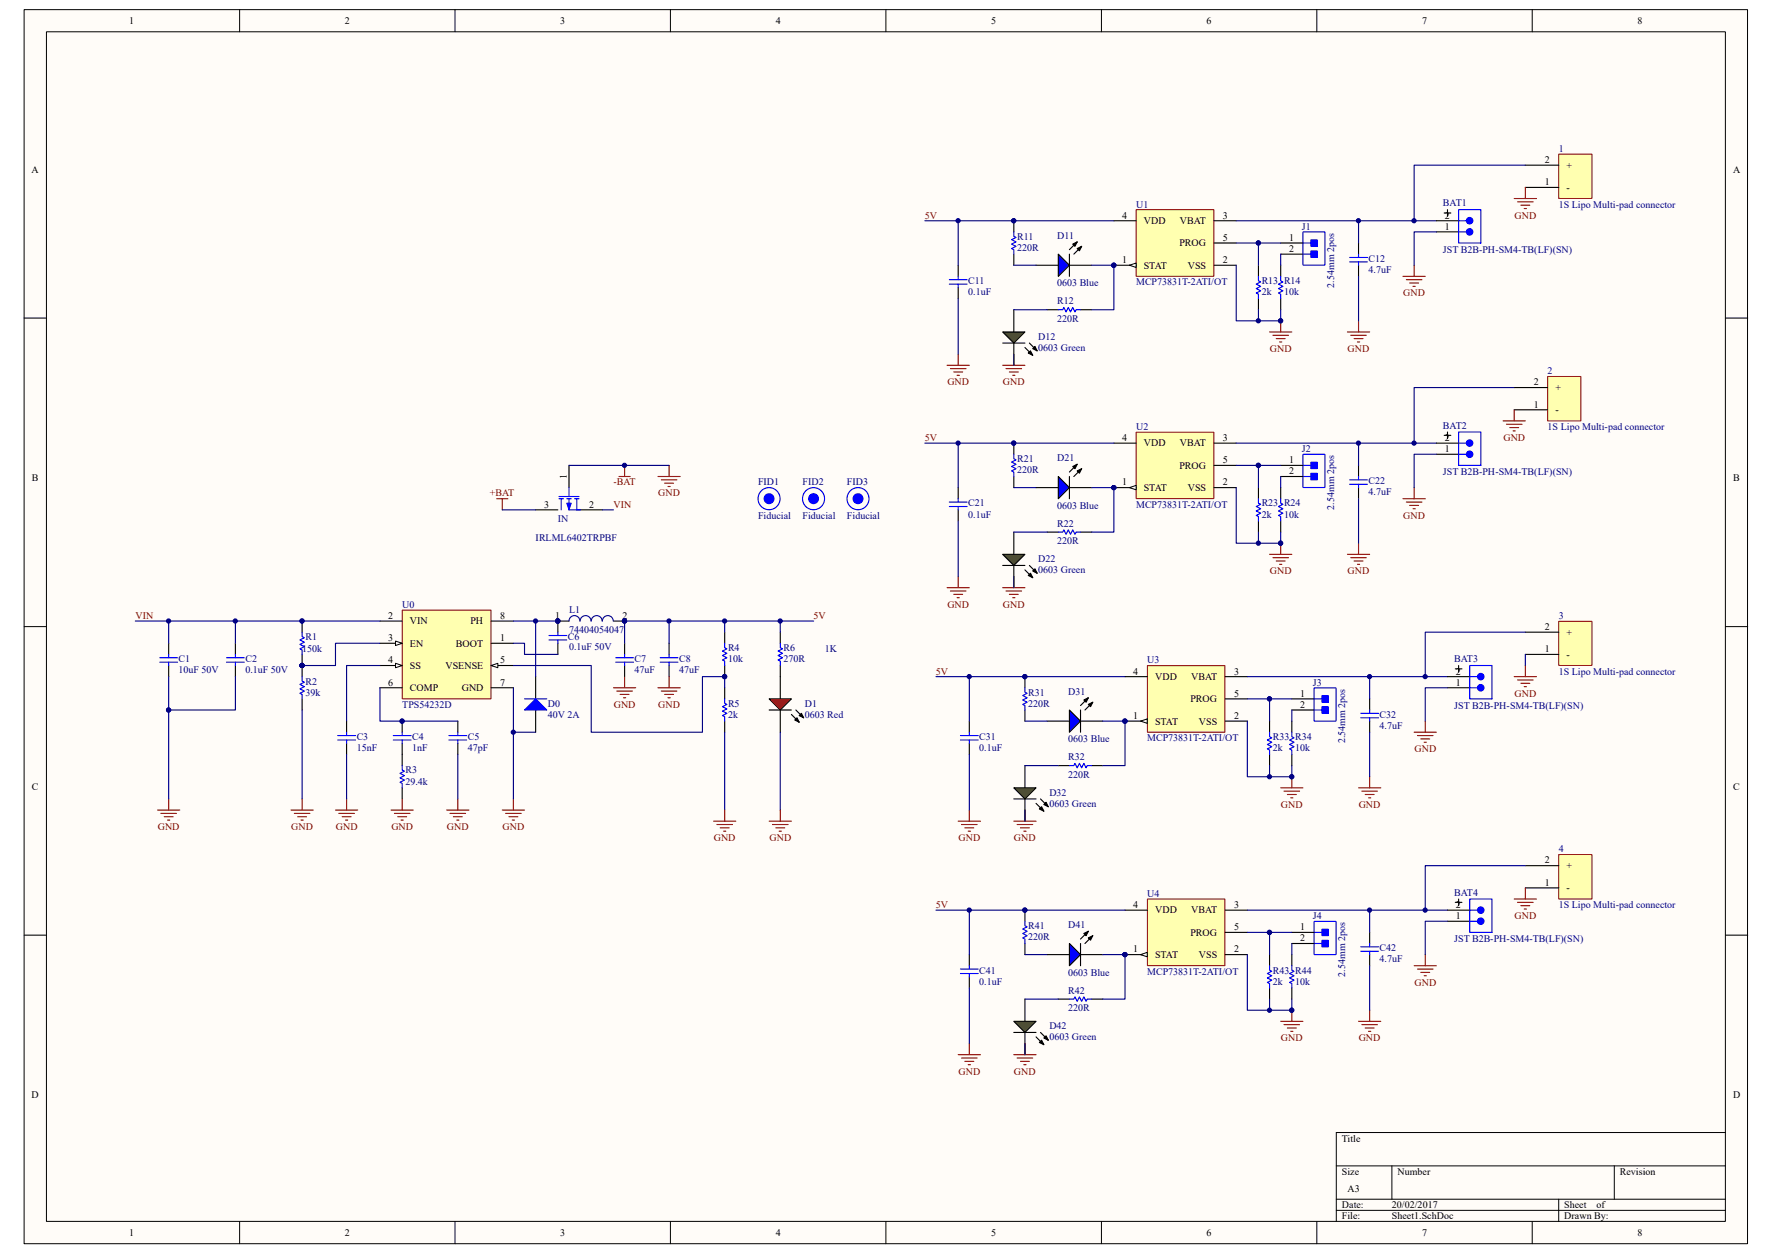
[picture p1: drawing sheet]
<svg xmlns="http://www.w3.org/2000/svg" width="420mm" height="297mm" viewBox="0 0 420 297" stroke-linecap="round" stroke-linejoin="round" font-family="sans-serif">
<path d="M5.8 2.3h408.4v292.5h-408.4z" fill="#fffcf8"/>
<path d="M5.7 2.3h408.5v292.5h-408.5z" fill="none" stroke="#000" stroke-width=".24"/>
<path d="M11 7.6h397.9v281.9h-397.9z" fill="#fffcf8"/>
<g fill="none" stroke="#000" stroke-width=".24">
<path d="M11 7.5h397.9v282h-397.9zM56.8 2.3v5.2M107.8 2.3v5.2M158.9 2.3v5.2M210 2.3v5.2M261.1 2.3v5.2M312.1 2.3v5.2M363.2 2.3v5.2M5.7 75.4h5.3M409 75.4h5.2M5.7 148.5h5.3M409 148.5h5.2"/>
<path d="M5.7 221.7h5.3M409 221.7h5.2M316.7 276.4h92.3M329.9 276.4v7.9M382.6 276.4v7.9M409 268.5h-92.3v21M56.8 289.5v5.3M107.8 289.5v5.3M158.9 289.5v5.3M210 289.5v5.3M261.1 289.5v5.3M312.1 289.5v5.3"/>
<path d="M316.7 284.3h92.3M316.7 286.9h92.3M363.2 289.5v5.3M369.4 284.3v5.2"/>
</g>
<path d="M269.3 49.7h18.4v15.8h-18.4z" fill="#ffffb0"/>
<path d="M269.3 49.7h18.4v15.8h-18.4z" fill="none" stroke="#800000" stroke-width=".24"/>
<path d="M264 52.3h5.3M287.7 52.3h5.3M264 62.9h5.3M287.7 62.9h5.3" fill="none" stroke="#000" stroke-width=".26"/>
<path d="M267.7 62.9l1.6-.6v1.1z" fill="#fffcf8" stroke="#000" stroke-width=".24"/>
<circle cx="264" cy="62.9" r=".5" fill="#000080" stroke="#000080" stroke-width=".24"/>
<path d="M287.7 57.6h5.3M240.3 73.4v5.3M240.3 81.3v5.3" fill="none" stroke="#000" stroke-width=".26"/>
<path d="M237.7 78.7h5.2l-2.6 2.6z" fill="#00bf00" stroke="#000" stroke-width=".26"/>
<path d="M245.6 62.9h5.2M253.5 62.9h5.2M237.7 81.3h5.2M242.9 82.4l1.9 1.8M244 81.3l1.8 1.9" fill="none" stroke="#000" stroke-width=".26"/>
<path d="M244.2 83.2l.6 1-1.1-.5zM244.8 82.6l.5-.5 .5 1.1z" fill="#000" stroke="#000" stroke-width=".26"/>
<path d="M250.8 60.2l2.7 2.7-2.7 2.6z" fill="#0d13f3" stroke="#000" stroke-width=".26"/>
<path d="M255.3 57.3l-1.8 1.9M256.4 58.4l-1.9 1.8M253.5 60.2v5.3M184.9 160.4v5.3M184.9 168.3v5.3" fill="none" stroke="#000" stroke-width=".26"/>
<path d="M254.3 57.9l1-.6-.5 1.1zM255.3 58.9l1.1-.5-.6 1z" fill="#000" stroke="#000" stroke-width=".26"/>
<path d="M182.3 165.7h5.3l-2.7 2.6z" fill="#f00" stroke="#000" stroke-width=".26"/>
<path d="M298.3 62.9v2.6M298.3 70.8v2.6M303.5 62.9v2.6M303.5 70.8v2.6M182.3 168.3h5.3M187.6 169.4l1.8 1.8M188.6 168.3l1.9 1.8" fill="none" stroke="#000" stroke-width=".26"/>
<path d="M188.4 170.7l.5-.6 .5 1.1zM189.4 169.6l.5-.5 .6 1z" fill="#000" stroke="#000" stroke-width=".26"/>
<path d="M332.5 65.5h5.3M333.3 66.3h3.7M334.1 67.1h2.1M334.9 67.9h.5M335.2 62.9v2.6M237.7 86.6h5.2M238.4 87.4h3.7M239.2 88.2h2.1M240 89h.6M240.3 84v2.6" fill="none" stroke="#800000" stroke-width=".26"/>
<path d="M298.3 65.5v1.1l.5 .2-1.1 .6 1.1 .5-1.1 .5 1.1 .5-1.1 .6 .6 .2v1.1M303.5 65.5v1.1l.6 .2-1.1 .6 1.1 .5-1.1 .5 1.1 .5-1.1 .6 .5 .2v1.1" fill="none" stroke="#00f" stroke-width=".26"/>
<path d="M95.4 144.7h21v21h-21z" fill="#ffffb0"/>
<path d="M95.3 144.6h21.1v21.1h-21.1z" fill="none" stroke="#800000" stroke-width=".24"/>
<path d="M90.1 152.5h5.2M90.1 147.2h5.2M116.4 152.5h5.3" fill="none" stroke="#000" stroke-width=".26"/>
<path d="M93.7 152l1.6 .5-1.6 .5z" fill="#fffcf8" stroke="#000" stroke-width=".24"/>
<path d="M90.1 157.8h5.2" fill="none" stroke="#000" stroke-width=".26"/>
<path d="M93.7 157.2l1.6 .6-1.6 .5z" fill="#fffcf8" stroke="#000" stroke-width=".24"/>
<path d="M116.4 157.8h5.3" fill="none" stroke="#000" stroke-width=".26"/>
<path d="M116.4 157.8l1.6-.6v1.1z" fill="#fffcf8" stroke="#000" stroke-width=".24"/>
<g fill="none" stroke="#000" stroke-width=".26">
<path d="M322 57.6v2.6M322 62.9v2.6M40 152.5v2.6M40 157.8v2.6M55.8 152.5v2.6M55.8 157.8v2.6M71.6 147.2v2.6M71.6 155.1v5.3M116.4 147.2h5.3M132.2 147.2v2.6M132.2 152.5v2.6M148 152.5v2.6"/>
<path d="M148 157.8v2.6M158.6 152.5v2.6M158.6 157.8v2.6M171.8 149.8v2.7M171.8 157.8v2.6M184.9 149.8v2.7M184.9 157.8v2.6M71.6 165.7v2.6M82.1 170.9v2.7M82.1 176.2v2.6M90.1 163h5.2M95.3 170.9v2.7"/>
<path d="M95.3 176.2v5.3M108.5 170.9v2.7M108.5 176.2v2.6M116.4 163h5.3M171.8 163v2.7M171.8 170.9v2.7M95.3 186.7v2.7"/>
</g>
<g fill="none" stroke="#00f" stroke-width=".26">
<path d="M308.9 55h5.1v7.8h-5.1zM319.9 61h4.2M319.9 62.1h4.2M322 60.2v.8M322 62.1v.8M37.9 155.9h4.2M37.9 157h4.2M40 155.1v.8M40 157v.8M53.7 155.9h4.2M53.7 157h4.2M55.8 155.1v.8"/>
<path d="M55.8 157v.8M71.6 149.8v1.1l.5 .3-1 .5 1 .5-1 .5 1 .6-1 .5 .5 .3v1M130.1 150.6h4.2M130.1 151.7h4.2M132.2 149.8v.8M132.2 151.7v.8M145.9 155.9h4.2M145.9 157h4.2M148 155.1v.8M148 157v.8M156.5 155.9h4.2M156.5 157h4.2"/>
<path d="M158.6 155.1v.8M158.6 157v.8M171.8 152.5v1l.5 .3-1.1 .5 1.1 .6-1.1 .5 1.1 .5-1.1 .5 .6 .3v1.1M184.9 152.5v1l.6 .3-1.1 .5 1.1 .6-1.1 .5 1.1 .5-1.1 .5 .5 .3v1.1M71.6 160.4v1l.5 .3-1 .5 1 .6-1 .5 1 .5-1 .5 .5 .3v1.1M80 174.4h4.3M80 175.4h4.3M82.1 173.6v.8M82.1 175.4v.8M93.2 174.4h4.2M93.2 175.4h4.2M95.3 173.6v.8"/>
<path d="M95.3 175.4v.8M106.4 174.4h4.2M106.4 175.4h4.2M108.5 173.6v.8M108.5 175.4v.8M171.8 165.7v1l.5 .3-1.1 .5 1.1 .5-1.1 .6 1.1 .5-1.1 .5 .6 .3v1M95.3 181.5v1l.6 .3-1.1 .5 1.1 .6-1.1 .5 1.1 .5-1.1 .5 .5 .3v1"/>
</g>
<g fill="none" stroke="#000080" stroke-width=".26">
<path d="M293 52.3h47.4M322 52.3v5.3M322 65.5v10.6M32.1 147.2h58M40 147.2v5.3M55.8 147.2v5.3M90.1 152.5h-10.6v5.3h-7.9M90.1 157.8h-8v13.1M121.7 152.5h2.6v2.6h7.9M121.7 157.8h18.4v15.8h26.4v-13.2h5.3v2.6M158.6 147.2v5.3M171.8 147.2v2.6"/>
<path d="M184.9 147.2v2.6M40 160.4v7.9h15.8v-7.9M40 168.3v21.1M71.6 168.3v21.1M82.1 178.8v10.6M90.1 163v7.9h18.4M108.5 178.8v10.6M171.8 173.6v18.4M184.9 173.6v18.4"/>
</g>
<g fill="none" stroke="#800000" stroke-width=".26">
<path d="M300.9 78.7h5.3M301.7 79.5h3.7M303.5 76.1v2.6M319.4 78.7h5.2M320.1 79.5h3.7M322 76.1v2.6M302.5 80.3h2.1M303.3 81.1h.5M320.9 80.3h2.1M321.7 81.1h.6M145.4 163h5.3M146.2 163.8h3.7"/>
<path d="M147 164.6h2.1M147.8 165.4h.5M148 160.4v2.6M155.9 163h5.3M156.7 163.8h3.7M157.5 164.6h2.1M158.3 165.4h.5M158.6 160.4v2.6M37.3 192h5.3M38.1 192.8h3.7M38.9 193.6h2.1M39.7 194.4h.5"/>
<path d="M40 189.4v2.6M69 192h5.2M69.8 192.8h3.7M70.6 193.6h2.1M71.3 194.4h.6M71.6 189.4v2.6M79.5 192h5.3M80.3 192.8h3.7M81.1 193.6h2.1M81.9 194.4h.5M82.1 189.4v2.6M92.7 192h5.3"/>
<path d="M93.5 192.8h3.7M94.3 193.6h2.1M95.1 194.4h.5M95.3 189.4v2.6M105.9 192h5.2M106.7 192.8h3.6M107.4 193.6h2.2M108.2 194.4h.6M108.5 189.4v2.6M119 192h5.3M119.8 192.8h3.7M120.6 193.6h2.1"/>
<path d="M121.4 194.4h.5M121.7 189.4v2.6M169.1 194.7h5.3M169.9 195.4h3.7M170.7 196.2h2.1M171.5 197h.5M171.8 192v2.7M182.3 194.7h5.3M183.1 195.4h3.7M183.9 196.2h2.1M184.7 197h.5M184.9 192v2.7"/>
</g>
<g fill="#000080" stroke="#000080" stroke-width=".24">
<circle cx="40" cy="147.2" r=".5"/>
<circle cx="55.8" cy="147.2" r=".5"/>
<circle cx="71.6" cy="147.2" r=".5"/>
<circle cx="71.6" cy="157.7" r=".5"/>
<circle cx="40" cy="168.3" r=".5"/>
<circle cx="95.3" cy="170.9" r=".5"/>
<circle cx="132.2" cy="147.2" r=".5"/>
<circle cx="158.6" cy="147.2" r=".5"/>
<circle cx="171.7" cy="160.4" r=".5"/>
<circle cx="171.7" cy="147.2" r=".5"/>
<circle cx="184.9" cy="147.2" r=".5"/>
<circle cx="303.5" cy="76" r=".5"/>
<circle cx="322" cy="52.3" r=".5"/>
</g>
<path d="M310.7 59.5h1.5v1.5h-1.5z" fill="#00f"/>
<path d="M310.7 59.5h1.5v1.5h-1.5z" fill="none" stroke="#00f" stroke-width=".24"/>
<path d="M310.7 56.9h1.5v1.5h-1.5z" fill="#00f"/>
<path d="M310.7 56.9h1.5v1.5h-1.5z" fill="none" stroke="#00f" stroke-width=".24"/>
<path d="M240.3 55v1l.5 .3-1 .5 1 .5-1 .6 1 .5-1 .5 .5 .3v1M308.8 57.6h2.6M345.7 49.7h5.3v7.9h-5.3zM345.7 55h1.9M345.7 52.3h1.9M225 66.3h4.2M225 67.4h4.2M227.1 65.5v.8M227.1 67.4v.7M250.8 73.4h1.1l.2-.5 .6 1 .5-1 .5 1 .6-1 .5 1 .2-.5h1.1M308.8 60.2h2.6" fill="none" stroke="#00f" stroke-width=".26"/>
<path d="M240.3 52.3v2.7M303.5 57.6h5.3M340.4 55h5.3M340.4 52.3h5.3M342.3 50.5h1.6M343.1 49.7v1.6M227.1 62.9v2.6M227.1 68.1v2.7M240.3 60.2v2.7M248.2 73.4h2.6M256.1 73.4h2.6M303.5 60.2h5.3" fill="none" stroke="#000" stroke-width=".26"/>
<g fill="none" stroke="#000080" stroke-width=".26">
<path d="M219.2 52.3h44.8M227.1 52.3v10.6M293 57.6h5.3v5.3M298.3 57.6h5.2M340.4 55h-5.2v7.9M227.1 70.8v13.2M240.3 73.4h7.9M240.3 62.9h5.3M258.7 62.9h5.3v10.5h-5.3M293 62.9v13.2h10.5v-2.7M298.3 73.4v2.7M303.5 60.2v2.7"/>
<path d="M240.3 84v2.6"/>
</g>
<path d="M224.5 86.6h5.2M225.3 87.4h3.7M226.1 88.2h2.1M226.8 89h.6M227.1 84v2.6" fill="none" stroke="#800000" stroke-width=".26"/>
<g fill="#000080" stroke="#000080" stroke-width=".24">
<circle cx="227.1" cy="52.3" r=".5"/>
<circle cx="240.3" cy="52.3" r=".5"/>
<circle cx="264" cy="62.9" r=".5"/>
<circle cx="298.2" cy="57.6" r=".5"/>
<circle cx="298.2" cy="76" r=".5"/>
<circle cx="303.5" cy="76" r=".5"/>
</g>
<g fill="#00f" stroke="#00f" stroke-width=".26">
<circle cx="348.3" cy="55" r=".76"/>
<circle cx="348.3" cy="52.3" r=".76"/>
</g>
<path d="M269.3 102.5h18.4v15.7h-18.4z" fill="#ffffb0"/>
<path d="M269.3 102.4h18.4v15.8h-18.4z" fill="none" stroke="#800000" stroke-width=".24"/>
<path d="M264 115.6h5.3M264 105h5.3M287.7 115.6h5.3M287.7 105h5.3" fill="none" stroke="#000" stroke-width=".26"/>
<path d="M267.7 115.6l1.6-.5v1z" fill="#fffcf8" stroke="#000" stroke-width=".24"/>
<circle cx="264" cy="115.6" r=".5" fill="#000080" stroke="#000080" stroke-width=".24"/>
<path d="M287.7 110.3h5.3M240.3 126.1v5.3M240.3 134v5.3" fill="none" stroke="#000" stroke-width=".26"/>
<path d="M237.7 131.4h5.2l-2.6 2.6z" fill="#00bf00" stroke="#000" stroke-width=".26"/>
<path d="M245.6 115.6h5.2M253.5 115.6h5.2M237.7 134h5.2M242.9 135.1l1.9 1.8M244 134l1.8 1.9" fill="none" stroke="#000" stroke-width=".26"/>
<path d="M243.7 136.4l.5-.5 .6 1zM245.3 134.8l.5 1.1-1-.5z" fill="#000" stroke="#000" stroke-width=".26"/>
<path d="M250.8 113l2.7 2.6-2.7 2.6z" fill="#0d13f3" stroke="#000" stroke-width=".26"/>
<path d="M253.5 113v5.2M255.3 110.1l-1.8 1.8M256.4 111.1l-1.9 1.9M298.3 115.6v2.6M303.5 115.6v2.6M322 110.3v2.7M322 115.6v2.6M298.3 123.5v2.6M303.5 123.5v2.6" fill="none" stroke="#000" stroke-width=".26"/>
<path d="M254.3 110.6l1-.5-.5 1zM255.3 111.6l1.1-.5-.6 1.1z" fill="#000" stroke="#000" stroke-width=".26"/>
<g fill="none" stroke="#800000" stroke-width=".26">
<path d="M332.5 118.2h5.3M333.3 119h3.7M334.1 119.8h2.1M335.2 115.6v2.6M237.7 139.3h5.2M240.3 136.7v2.6M300.9 131.4h5.3M301.7 132.2h3.7M302.5 133h2.1M303.3 133.8h.5M303.5 128.8v2.6M319.4 131.4h5.2"/>
<path d="M320.1 132.2h3.7M320.9 133h2.1M321.7 133.8h.6M322 128.8v2.6M334.9 120.6h.5M238.4 140.1h3.7M239.2 140.9h2.1M240 141.7h.6"/>
</g>
<path d="M298.3 118.2v1.1l.5 .2-1.1 .6 1.1 .5-1.1 .5 1.1 .5-1.1 .6 .6 .2v1.1M303.5 118.2v1.1l.6 .2-1.1 .6 1.1 .5-1.1 .5 1.1 .5-1.1 .6 .5 .2v1.1M308.9 107.7h5.1v7.8h-5.1zM319.9 113.7h4.2M319.9 114.8h4.2M322 113v.7M322 114.8v.8" fill="none" stroke="#00f" stroke-width=".26"/>
<path d="M293 105h47.4M322 105v5.3M322 118.2v10.6" fill="none" stroke="#000080" stroke-width=".26"/>
<g fill="#000080" stroke="#000080" stroke-width=".24">
<circle cx="303.5" cy="128.8" r=".5"/>
<circle cx="322" cy="105" r=".5"/>
</g>
<path d="M310.7 112.2h1.5v1.5h-1.5z" fill="#00f"/>
<path d="M310.7 112.2h1.5v1.5h-1.5z" fill="none" stroke="#00f" stroke-width=".24"/>
<path d="M310.7 109.6h1.5v1.5h-1.5z" fill="#00f"/>
<path d="M310.7 109.6h1.5v1.5h-1.5z" fill="none" stroke="#00f" stroke-width=".24"/>
<path d="M225 119h4.2M227.1 118.2v.8M240.3 107.7v1l.5 .3-1 .5 1 .6-1 .5 1 .5-1 .5 .5 .3v1M308.8 113h2.6M308.8 110.3h2.6M345.7 102.4h5.3v7.9h-5.3zM345.7 107.7h1.9M345.7 105h1.9M225 120.1h4.2M227.1 120.1v.8M250.8 126.1h1.1l.2-.5 .6 1.1 .5-1.1 .5 1.1 .6-1.1 .5 1.1 .2-.6h1.1" fill="none" stroke="#00f" stroke-width=".26"/>
<path d="M227.1 115.6v2.6M240.3 105v2.7M240.3 113v2.6M303.5 110.3h5.3M303.5 113h5.3M340.4 107.7h5.3M340.4 105h5.3M342.3 103.2h1.6M343.1 102.4v1.6M227.1 120.9v2.6M248.2 126.1h2.6M256.1 126.1h2.6" fill="none" stroke="#000" stroke-width=".26"/>
<g fill="none" stroke="#000080" stroke-width=".26">
<path d="M219.2 105h44.8M227.1 105v10.6M240.3 115.6h5.3M258.7 115.6h5.3v10.5h-5.3M293 110.3h5.3v5.3M293 115.6v13.2h10.5v-2.7M298.3 110.3h5.2M303.5 113v2.6M340.4 107.7h-5.2v7.9M227.1 123.5v13.2M240.3 126.1h7.9M240.3 136.7v2.6"/>
<path d="M298.3 126.1v2.7"/>
</g>
<path d="M224.5 139.3h5.2M227.1 136.7v2.6M225.3 140.1h3.7M226.1 140.9h2.1M226.8 141.7h.6" fill="none" stroke="#800000" stroke-width=".26"/>
<g fill="#000080" stroke="#000080" stroke-width=".24">
<circle cx="227.1" cy="105" r=".5"/>
<circle cx="240.3" cy="105" r=".5"/>
<circle cx="264" cy="115.6" r=".5"/>
<circle cx="298.2" cy="110.3" r=".5"/>
<circle cx="298.2" cy="128.8" r=".5"/>
<circle cx="303.5" cy="128.8" r=".5"/>
</g>
<g fill="#00f" stroke="#00f" stroke-width=".26">
<circle cx="348.3" cy="107.7" r=".76"/>
<circle cx="348.3" cy="105" r=".76"/>
</g>
<path d="M272 157.8h18.3v15.8h-18.3z" fill="#ffffb0"/>
<path d="M271.9 157.8h18.4v15.8h-18.4z" fill="none" stroke="#800000" stroke-width=".24"/>
<path d="M266.6 170.9h5.3M266.6 160.4h5.3M290.4 170.9h5.2M290.4 160.4h5.2" fill="none" stroke="#000" stroke-width=".26"/>
<path d="M270.3 170.9l1.6-.5v1.1z" fill="#fffcf8" stroke="#000" stroke-width=".24"/>
<circle cx="266.6" cy="170.9" r=".5" fill="#000080" stroke="#000080" stroke-width=".24"/>
<path d="M290.4 165.7h5.2M242.9 181.5v5.2M242.9 189.4v5.3" fill="none" stroke="#000" stroke-width=".26"/>
<path d="M240.3 186.7h5.3l-2.7 2.7z" fill="#00bf00" stroke="#000" stroke-width=".26"/>
<path d="M248.2 170.9h5.3M256.1 170.9h5.3M240.3 189.4h5.3M245.6 190.4l1.8 1.9M246.6 189.4l1.9 1.8" fill="none" stroke="#000" stroke-width=".26"/>
<path d="M246.9 191.2l.5 1.1-1.1-.5zM247.4 190.7l.5-.5 .6 1z" fill="#000" stroke="#000" stroke-width=".26"/>
<path d="M253.5 168.3l2.6 2.6-2.6 2.7z" fill="#0d13f3" stroke="#000" stroke-width=".26"/>
<path d="M256.1 168.3v5.3M257.9 165.4l-1.8 1.8M259 166.5l-1.8 1.8M300.9 170.9v2.7M300.9 178.8v2.7M306.2 170.9v2.7M306.2 178.8v2.7M324.6 165.7v2.6M324.6 170.9v2.7" fill="none" stroke="#000" stroke-width=".26"/>
<path d="M256.9 165.9l1-.5-.5 1.1zM257.9 167l1.1-.5-.5 1z" fill="#000" stroke="#000" stroke-width=".26"/>
<g fill="none" stroke="#800000" stroke-width=".26">
<path d="M335.2 173.6h5.2M336 174.4h3.7M336.8 175.2h2.1M337.5 175.9h.6M337.8 170.9v2.7M240.3 194.7h5.3M241.1 195.4h3.7M241.9 196.2h2.1M242.7 197h.5M242.9 192v2.7M303.5 186.7h5.3M304.3 187.5h3.7"/>
<path d="M305.1 188.3h2.1M305.9 189.1h.5M306.2 184.1v2.6M322 186.7h5.3M322.8 187.5h3.7M323.6 188.3h2.1M324.4 189.1h.5M324.6 184.1v2.6"/>
</g>
<path d="M300.9 173.6v1l.5 .3-1 .5 1 .5-1 .6 1 .5-1 .5 .5 .3v1M306.2 173.6v1l.5 .3-1 .5 1 .5-1 .6 1 .5-1 .5 .5 .3v1M311.5 163.1h5.1v7.8h-5.1zM322.5 169.1h4.2M322.5 170.1h4.2M324.6 168.3v.8M324.6 170.1v.8" fill="none" stroke="#00f" stroke-width=".26"/>
<path d="M295.6 160.4h47.5M324.6 160.4v5.3M324.6 173.6v10.5" fill="none" stroke="#000080" stroke-width=".26"/>
<g fill="#000080" stroke="#000080" stroke-width=".24">
<circle cx="306.2" cy="184.1" r=".5"/>
<circle cx="324.6" cy="160.4" r=".5"/>
</g>
<path d="M313.4 167.6h1.4v1.5h-1.4z" fill="#00f"/>
<path d="M313.3 167.5h1.5v1.6h-1.5z" fill="none" stroke="#00f" stroke-width=".24"/>
<path d="M313.4 164.9h1.4v1.6h-1.4z" fill="#00f"/>
<path d="M313.3 164.9h1.5v1.6h-1.5z" fill="none" stroke="#00f" stroke-width=".24"/>
<path d="M348.3 157.8h5.3v7.9h-5.3zM227.6 174.4h4.3M227.6 175.4h4.3M229.7 173.6v.8M229.7 175.4v.8M242.9 163v1.1l.6 .2-1.1 .6 1.1 .5-1.1 .5 1.1 .6-1.1 .5 .5 .2v1.1M311.4 168.3h2.7M311.4 165.7h2.7M348.3 163h1.9M348.3 160.4h1.9M253.5 181.5h1l.3-.6 .5 1.1 .5-1.1 .6 1.1 .5-1.1 .5 1.1 .3-.5h1" fill="none" stroke="#00f" stroke-width=".26"/>
<path d="M344.9 158.5h1.6M345.7 157.8v1.5M229.7 170.9v2.7M229.7 176.2v2.6M242.9 160.4v2.6M242.9 168.3v2.6M306.2 165.7h5.2M306.2 168.3h5.2M343.1 163h5.2M343.1 160.4h5.2M250.8 181.5h2.7M258.7 181.5h2.7" fill="none" stroke="#000" stroke-width=".26"/>
<g fill="none" stroke="#000080" stroke-width=".26">
<path d="M221.8 160.4h44.8M229.7 160.4v10.5M229.7 178.8v13.2M242.9 170.9h5.3M261.4 170.9h5.2v10.6h-5.2M295.6 165.7h5.3v5.2M295.6 170.9v13.2h10.6v-2.6M300.9 165.7h5.3M306.2 168.3v2.6M343.1 163h-5.3v7.9M242.9 181.5h7.9M242.9 192v2.7"/>
<path d="M300.9 181.5v2.6"/>
</g>
<path d="M227.1 194.7h5.3M227.9 195.4h3.7M228.7 196.2h2.1M229.5 197h.5M229.7 192v2.7" fill="none" stroke="#800000" stroke-width=".26"/>
<g fill="#000080" stroke="#000080" stroke-width=".24">
<circle cx="229.7" cy="160.4" r=".5"/>
<circle cx="242.9" cy="160.4" r=".5"/>
<circle cx="266.6" cy="170.9" r=".5"/>
<circle cx="300.9" cy="165.7" r=".5"/>
<circle cx="300.9" cy="184.1" r=".5"/>
<circle cx="306.2" cy="184.1" r=".5"/>
</g>
<g fill="#00f" stroke="#00f" stroke-width=".26">
<circle cx="351" cy="163" r=".76"/>
<circle cx="351" cy="160.4" r=".76"/>
</g>
<path d="M272 213.1h18.3v15.8h-18.3z" fill="#ffffb0"/>
<path d="M271.9 213.1h18.4v15.8h-18.4z" fill="none" stroke="#800000" stroke-width=".24"/>
<path d="M266.6 215.7h5.3M290.4 215.7h5.2M266.6 226.3h5.3M290.4 226.3h5.2" fill="none" stroke="#000" stroke-width=".26"/>
<path d="M270.3 226.3l1.6-.5v1z" fill="#fffcf8" stroke="#000" stroke-width=".24"/>
<circle cx="266.6" cy="226.3" r=".5" fill="#000080" stroke="#000080" stroke-width=".24"/>
<path d="M242.9 236.8v5.3M290.4 221h5.2M242.9 244.7v5.3" fill="none" stroke="#000" stroke-width=".26"/>
<path d="M240.3 242.1h5.3l-2.7 2.6z" fill="#00bf00" stroke="#000" stroke-width=".26"/>
<path d="M248.2 226.3h5.3M256.1 226.3h5.3M240.3 244.7h5.3M245.6 245.8l1.8 1.8M246.6 244.7l1.9 1.9" fill="none" stroke="#000" stroke-width=".26"/>
<path d="M246.9 246.6l.5 1-1.1-.5zM247.9 245.5l.6 1.1-1.1-.6z" fill="#000" stroke="#000" stroke-width=".26"/>
<path d="M253.5 223.6l2.6 2.7-2.6 2.6z" fill="#0d13f3" stroke="#000" stroke-width=".26"/>
<path d="M256.1 223.6v5.3M257.9 220.7l-1.8 1.9M259 221.8l-1.8 1.8M300.9 226.3v2.6M300.9 234.2v2.6M306.2 226.3v2.6M306.2 234.2v2.6M324.6 221v2.6M324.6 226.3v2.6" fill="none" stroke="#000" stroke-width=".26"/>
<path d="M256.9 221.3l1-.6-.5 1.1zM257.9 222.3l1.1-.5-.5 1.1z" fill="#000" stroke="#000" stroke-width=".26"/>
<g fill="none" stroke="#800000" stroke-width=".26">
<path d="M306.2 239.5v2.6M324.6 239.5v2.6M335.2 228.9h5.2M336 229.7h3.7M336.8 230.5h2.1M337.5 231.3h.6M337.8 226.3v2.6M240.3 250h5.3M241.1 250.8h3.7M241.9 251.6h2.1M242.7 252.4h.5M242.9 247.4v2.6"/>
<path d="M303.5 242.1h5.3M304.3 242.9h3.7M305.1 243.7h2.1M305.9 244.5h.5M322 242.1h5.3M322.8 242.9h3.7M323.6 243.7h2.1M324.4 244.5h.5"/>
</g>
<path d="M311.5 218.4h5.1v7.8h-5.1zM300.9 228.9v1.1l.5 .2-1 .6 1 .5-1 .5 1 .5-1 .6 .5 .2v1.1M306.2 228.9v1.1l.5 .2-1 .6 1 .5-1 .5 1 .5-1 .6 .5 .2v1.1M322.5 224.4h4.2M322.5 225.5h4.2M324.6 223.6v.8M324.6 225.5v.8" fill="none" stroke="#00f" stroke-width=".26"/>
<path d="M295.6 215.7h47.5M324.6 215.7v5.3M324.6 228.9v10.6" fill="none" stroke="#000080" stroke-width=".26"/>
<g fill="#000080" stroke="#000080" stroke-width=".24">
<circle cx="306.2" cy="239.5" r=".5"/>
<circle cx="324.6" cy="215.7" r=".5"/>
</g>
<path d="M313.4 222.9h1.4v1.6h-1.4z" fill="#00f"/>
<path d="M313.3 222.9h1.5v1.6h-1.5z" fill="none" stroke="#00f" stroke-width=".24"/>
<path d="M313.4 220.3h1.4v1.5h-1.4z" fill="#00f"/>
<path d="M313.3 220.3h1.5v1.5h-1.5z" fill="none" stroke="#00f" stroke-width=".24"/>
<g fill="none" stroke="#00f" stroke-width=".26">
<path d="M132.5 117.7h4.7M132.5 118.2h1M133 118.2v2.7M134.3 118.2h1.1M134.9 115.6v2.1M134.9 118.2v2.7h2.6M136.2 118.2h1M136.7 118.2v2.7M124.3 165.7h5.3M242.9 218.4v1l.6 .3-1.1 .5 1.1 .5-1.1 .6 1.1 .5-1.1 .5 .5 .3v1M348.3 213.1h5.3v7.9h-5.3zM348.3 218.4h1.9"/>
<path d="M348.3 215.7h1.9M227.6 229.7h4.3M227.6 230.8h4.3M229.7 228.9v.8M229.7 230.8v.8M253.5 236.8h1l.3-.5 .5 1.1 .5-1.1 .6 1.1 .5-1.1 .5 1.1 .3-.6h1M311.4 223.6h2.7M311.4 221h2.7"/>
</g>
<g fill="none" stroke="#000" stroke-width=".26">
<path d="M134.9 110.3v5.3M127 120.9h5.2M137.5 120.9h5.3M132.2 147.2h2.7M145.4 147.2h2.6M127 160.4v5.3M127 168.3v5.3M242.9 215.7v2.7M343.1 218.4h5.2M343.1 215.7h5.2M344.9 213.9h1.6M345.7 213.1v1.6"/>
<path d="M229.7 226.3v2.6M229.7 231.6v2.6M242.9 223.6v2.7M250.8 236.8h2.7M258.7 236.8h2.7M306.2 221h5.2M306.2 223.6h5.2"/>
</g>
<g fill="none" stroke="#000080" stroke-width=".26">
<path d="M142.8 120.9h2.6M121.7 147.2h10.5M127 147.2v13.2M192.8 147.2h-44.8v5.3M121.7 163v26.4M121.7 173.6h5.3M221.8 215.7h44.8M229.7 215.7v10.6M343.1 218.4h-5.3v7.9M229.7 234.2v13.2M242.9 236.8h7.9M242.9 226.3h5.3"/>
<path d="M261.4 226.3h5.2v10.5h-5.2M295.6 221h5.3v5.3M295.6 226.3v13.2h10.6v-2.7M300.9 236.8v2.7M300.9 221h5.3M306.2 223.6v2.7M242.9 247.4v2.6"/>
</g>
<path d="M117.7 118.2h2.7M119 118.2v2.7M146.7 113h2.7M148 110.3v2.7M227.1 250h5.3M227.9 250.8h3.7M228.7 251.6h2.1M229.5 252.4h.5M229.7 247.4v2.6" fill="none" stroke="#800000" stroke-width=".26"/>
<g fill="#000080" stroke="#000080" stroke-width=".24">
<circle cx="229.7" cy="215.7" r=".5"/>
<circle cx="242.9" cy="215.7" r=".5"/>
<circle cx="266.6" cy="226.3" r=".5"/>
<circle cx="300.9" cy="221" r=".5"/>
<circle cx="300.9" cy="239.5" r=".5"/>
<circle cx="306.2" cy="239.5" r=".5"/>
<circle cx="132.2" cy="147.2" r=".5"/>
<circle cx="121.7" cy="173.6" r=".5"/>
<circle cx="126.9" cy="147.2" r=".5"/>
<circle cx="148" cy="110.3" r=".5"/>
<circle cx="148" cy="147.2" r=".5"/>
</g>
<g fill="#00f" stroke="#00f" stroke-width=".26">
<path d="M127 165.7l2.6 2.6h-5.3z"/>
<circle cx="351" cy="218.4" r=".76"/>
<circle cx="351" cy="215.7" r=".76"/>
</g>
<path d="M134.3 119.3h1.1l-.5 1.6z" fill="#00f" stroke="#00f" stroke-width=".24"/>
<path d="M134.9 147.2a1.29 1.29 0 0 1 1.3-1.3 1.29 1.29 0 0 1 1.2 1.3 1.32 1.32 0 0 1 1.4-1.3 1.32 1.32 0 0 1 1.3 1.3M140.1 147.2a1.29 1.29 0 0 1 1.3-1.3 1.29 1.29 0 0 1 1.3 1.3 1.32 1.32 0 0 1 1.3-1.3 1.32 1.32 0 0 1 1.4 1.3" fill="none" stroke="#0c0087" stroke-width=".26"/>
<path d="M369.5 36.6h7.8v10.4h-7.8z" fill="#ffffb0"/>
<path d="M369.4 36.5h7.9v10.5h-7.9z" fill="none" stroke="#800000" stroke-width=".24"/>
<path d="M361.5 39.2h7.9M361.5 44.4h7.9" fill="none" stroke="#000" stroke-width=".26"/>
<path d="M366.9 89.3h7.8v10.5h-7.8z" fill="#ffffb0"/>
<path d="M366.8 89.2h7.9v10.6h-7.9z" fill="none" stroke="#800000" stroke-width=".24"/>
<path d="M358.9 97.1h7.9M358.9 91.9h7.9" fill="none" stroke="#000" stroke-width=".26"/>
<path d="M369.5 147.3h7.8v10.4h-7.8z" fill="#ffffb0"/>
<path d="M369.4 147.3h7.9v10.4h-7.9z" fill="none" stroke="#800000" stroke-width=".24"/>
<path d="M361.5 155.1h7.9M361.5 149.8h7.9" fill="none" stroke="#000" stroke-width=".26"/>
<path d="M369.5 202.6h7.8v10.5h-7.8z" fill="#ffffb0"/>
<path d="M369.4 202.6h7.9v10.5h-7.9z" fill="none" stroke="#800000" stroke-width=".24"/>
<path d="M361.5 210.5h7.9M361.5 205.2h7.9" fill="none" stroke="#000" stroke-width=".26"/>
<g fill="none" stroke="#800000" stroke-width=".26">
<path d="M358.9 47.1h5.3M359.7 47.8h3.7M360.5 48.6h2.1M361.3 49.4h.5M361.5 44.4v2.7M356.3 99.8h5.2M358.9 97.1v2.7M155.9 113h5.3M156.7 113.7h3.7M157.5 114.5h2.1M158.3 115.3h.5M158.6 110.3v2.7"/>
<path d="M357 100.6h3.7M357.8 101.4h2.1M358.6 102.1h.6M361.5 157.8v2.6M358.9 160.4h5.3M359.7 161.2h3.7M360.5 162h2.1M361.3 162.8h.5M358.9 213.1h5.3M359.7 213.9h3.7M360.5 214.7h2.1M361.3 215.5h.5"/>
<path d="M361.5 210.5v2.6"/>
</g>
<path d="M361.5 39.2h-26.3v13.1M358.9 91.9h-23.7v13.1M134.9 110.3h23.7M119 120.9h8M361.5 149.8h-23.7v10.6M361.5 155.1v2.7M361.5 205.2h-23.7v10.5" fill="none" stroke="#000080" stroke-width=".26"/>
<g fill="#000080" stroke="#000080" stroke-width=".24">
<circle cx="337.8" cy="160.4" r=".5"/>
<circle cx="335.1" cy="105" r=".5"/>
<circle cx="335.1" cy="52.3" r=".5"/>
<circle cx="337.8" cy="215.7" r=".5"/>
</g>
<g fill="none" stroke="#00f" stroke-width="1.3">
<circle cx="182.3" cy="118.2" r=".64"/>
<circle cx="192.8" cy="118.2" r=".64"/>
<circle cx="203.4" cy="118.2" r=".64"/>
</g>
<g fill="none" stroke="#00f" stroke-width=".26">
<circle cx="182.3" cy="118.2" r="2.62"/>
<circle cx="192.8" cy="118.2" r="2.62"/>
<circle cx="203.4" cy="118.2" r="2.62"/>
</g>
<g font-size="2.4">
<text x="30.6" y="5.7">1</text>
<text x="81.7" y="5.7">2</text>
<text x="132.8" y="5.7">3</text>
<text x="183.9" y="5.7">4</text>
<text x="234.9" y="5.7">5</text>
<text x="286" y="5.7">6</text>
<text x="337.1" y="5.7">7</text>
<text x="388.1" y="5.7">8</text>
<text x="7.5" y="40.9">A</text>
<text x="366.1" y="38.7">2</text>
<text x="371.3" y="40">+</text>
<text x="410.8" y="40.9">A</text>
<text x="366.1" y="43.9">1</text>
<text x="371.3" y="45.2">-</text>
<text x="266" y="51.8">4</text>
<text x="271.1" y="53.1">VDD</text>
<text x="279.7" y="53.1">VBAT</text>
<text x="289.9" y="51.8">3</text>
<text x="342.4" y="51.8">2</text>
<text x="279.5" y="58.4">PROG</text>
<text x="289.9" y="57.1">5</text>
<text x="305.5" y="57.1">1</text>
<text x="305.5" y="59.7">2</text>
<text x="342.4" y="54.4">1</text>
<text x="266" y="62.4">1</text>
<text x="271.1" y="63.7">STAT</text>
<text x="281.5" y="63.7">VSS</text>
<text x="289.9" y="62.4">2</text>
<text x="363.5" y="91.4">2</text>
<text x="368.6" y="92.7">+</text>
<text x="363.5" y="96.6">1</text>
<text x="368.6" y="98">-</text>
<text x="266" y="104.5">4</text>
<text x="271.1" y="105.8">VDD</text>
<text x="279.7" y="105.8">VBAT</text>
<text x="289.9" y="104.5">3</text>
<text x="342.4" y="107.1">1</text>
<text x="342.4" y="104.5">2</text>
<text x="134.4" y="113.5" transform="rotate(-90 134.4 113.5)">1</text>
<text x="279.5" y="111.1">PROG</text>
<text x="289.9" y="109.8">5</text>
<text x="305.5" y="109.8">1</text>
<text x="305.5" y="112.4">2</text>
<text x="7.6" y="114.1">B</text>
<text x="266" y="115.1">1</text>
<text x="271.1" y="116.4">STAT</text>
<text x="281.5" y="116.4">VSS</text>
<text x="289.9" y="115.1">2</text>
<text x="410.8" y="114.1">B</text>
<text x="128.9" y="120.4">3</text>
<text x="139.6" y="120.4">2</text>
<text x="92" y="146.7">2</text>
<text x="97.2" y="148">VIN</text>
<text x="111.5" y="148">PH</text>
<text x="118.5" y="146.7">8</text>
<text x="131.6" y="146.7">1</text>
<text x="147.5" y="146.7">2</text>
<text x="366.1" y="149.4">2</text>
<text x="92" y="152">3</text>
<text x="97.2" y="153.3">EN</text>
<text x="108.1" y="153.3">BOOT</text>
<text x="118.5" y="152">1</text>
<text x="366.1" y="154.6">1</text>
<text x="371.3" y="155.9">-</text>
<text x="371.3" y="150.7">+</text>
<text x="92" y="157.2">4</text>
<text x="97.2" y="158.5">SS</text>
<text x="105.6" y="158.5">VSENSE</text>
<text x="118.5" y="157.2">5</text>
<text x="268.6" y="159.9">4</text>
<text x="273.8" y="161.2">VDD</text>
<text x="282.3" y="161.2">VBAT</text>
<text x="292.5" y="159.9">3</text>
<text x="345.1" y="159.9">2</text>
<text x="92" y="162.5">6</text>
<text x="97.2" y="163.8">COMP</text>
<text x="109.4" y="163.8">GND</text>
<text x="118.5" y="162.5">7</text>
<text x="282.2" y="166.5">PROG</text>
<text x="292.5" y="165.1">5</text>
<text x="308.1" y="165.1">1</text>
<text x="308.1" y="167.8">2</text>
<text x="345.1" y="162.5">1</text>
<text x="268.6" y="170.4">1</text>
<text x="273.8" y="171.7">STAT</text>
<text x="284.1" y="171.7">VSS</text>
<text x="292.5" y="170.4">2</text>
<text x="7.6" y="187.2">C</text>
<text x="410.8" y="187.2">C</text>
<text x="366.1" y="210">1</text>
<text x="366.1" y="204.7">2</text>
<text x="371.3" y="206">+</text>
<text x="268.6" y="215.2">4</text>
<text x="292.5" y="215.2">3</text>
<text x="345.1" y="215.2">2</text>
<text x="371.3" y="211.3">-</text>
<text x="273.8" y="216.5">VDD</text>
<text x="282.2" y="221.8">PROG</text>
<text x="282.3" y="216.5">VBAT</text>
<text x="292.5" y="220.5">5</text>
<text x="308.1" y="220.5">1</text>
<text x="345.1" y="217.8">1</text>
<text x="268.6" y="225.8">1</text>
<text x="273.8" y="227.1">STAT</text>
<text x="284.1" y="227.1">VSS</text>
<text x="292.5" y="225.8">2</text>
<text x="308.1" y="223.1">2</text>
<text x="7.5" y="260.4">D</text>
<text x="410.8" y="260.4">D</text>
<text x="318.1" y="270.6">Title</text>
<text x="318.1" y="278.5">Size</text>
<text x="331.2" y="278.5">Number</text>
<text x="383.9" y="278.5">Revision</text>
<text x="318.1" y="286.4">Date:</text>
<text x="319.4" y="282.4">A3</text>
<text x="329.9" y="286.4">20/02/2017</text>
<text x="370.8" y="286.4">Sheet</text>
<text x="378.4" y="286.4">of</text>
<text x="30.6" y="293">1</text>
<text x="81.7" y="293">2</text>
<text x="132.8" y="293">3</text>
<text x="183.9" y="293">4</text>
<text x="234.9" y="293">5</text>
<text x="286" y="293">6</text>
<text x="318.1" y="289">File:</text>
<text x="329.9" y="289">Sheet1.SchDoc</text>
<text x="337.1" y="293">7</text>
<text x="370.8" y="289">Drawn By:</text>
<text x="388.1" y="293">8</text>
</g>
<g font-size="2.4" fill="#000080">
<text x="369.4" y="36">1</text>
<text x="269.3" y="49.2">U1</text>
<text x="342" y="48.9">BAT1</text>
<text x="369.4" y="49.2">1S Lipo Multi-pad connector</text>
<text x="241.1" y="56.8">R11</text>
<text x="241.1" y="59.5">220R</text>
<text x="250.6" y="56.6">D11</text>
<text x="308.6" y="54.4">J1</text>
<text x="342" y="60">JST B2B-PH-SM4-TB(LF)(SN)</text>
<text x="324.4" y="62.1">C12</text>
<text x="324.4" y="64.7">4.7uF</text>
<text x="229.5" y="67.4">C11</text>
<text x="229.5" y="70">0.1uF</text>
<text x="250.6" y="67.9">0603 Blue</text>
<text x="269.3" y="67.6">MCP73831T-2ATI/OT</text>
<text x="299" y="67.4">R13 R14</text>
<text x="299" y="70">2k</text>
<text x="304.3" y="70">10k</text>
<text x="316.2" y="68.2" transform="rotate(-90 316.2 68.2)">2.54mm 2pos</text>
<text x="250.6" y="72.1">R12</text>
<text x="250.6" y="76.3">220R</text>
<text x="246.1" y="80.6">D12</text>
<text x="246.1" y="83.2">0603 Green</text>
<text x="366.8" y="88.7">2</text>
<text x="269.3" y="101.9">U2</text>
<text x="342" y="101.6">BAT2</text>
<text x="366.8" y="101.9">1S Lipo Multi-pad connector</text>
<text x="308.6" y="107.1">J2</text>
<text x="241.1" y="109.5">R21</text>
<text x="241.1" y="112.2">220R</text>
<text x="250.6" y="109.3">D21</text>
<text x="342" y="112.7">JST B2B-PH-SM4-TB(LF)(SN)</text>
<text x="179.7" y="115.1">FID1</text>
<text x="190.2" y="115.1">FID2</text>
<text x="200.7" y="115.1">FID3</text>
<text x="324.4" y="114.8">C22</text>
<text x="324.4" y="117.4">4.7uF</text>
<text x="132.2" y="123.8">IN</text>
<text x="179.7" y="123">Fiducial</text>
<text x="190.2" y="123">Fiducial</text>
<text x="200.7" y="123">Fiducial</text>
<text x="229.5" y="120.1">C21</text>
<text x="229.5" y="122.7">0.1uF</text>
<text x="250.6" y="120.6">0603 Blue</text>
<text x="250.6" y="124.8">R22</text>
<text x="269.3" y="120.4">MCP73831T-2ATI/OT</text>
<text x="299" y="120.1">R23 R24</text>
<text x="299" y="122.7">2k</text>
<text x="304.3" y="122.7">10k</text>
<text x="316.2" y="120.9" transform="rotate(-90 316.2 120.9)">2.54mm 2pos</text>
<text x="127" y="128.3">IRLML6402TRPBF</text>
<text x="250.6" y="129">220R</text>
<text x="246.1" y="133.3">D22</text>
<text x="246.1" y="135.9">0603 Green</text>
<text x="95.3" y="144.1">U0</text>
<text x="134.9" y="145.4">L1</text>
<text x="369.4" y="146.7">3</text>
<text x="71.6" y="154.6">150k</text>
<text x="72.4" y="151.7">R1</text>
<text x="134.6" y="151.7">C6</text>
<text x="134.9" y="154.1">0.1uF 50V</text>
<text x="134.9" y="150.1">74404054047</text>
<text x="172.6" y="154.3">R4</text>
<text x="185.7" y="154.3">R6</text>
<text x="195.5" y="154.6">1K</text>
<text x="42.3" y="157">C1</text>
<text x="42.3" y="159.6">10uF 50V</text>
<text x="58.2" y="157">C2</text>
<text x="58.2" y="159.6">0.1uF 50V</text>
<text x="150.4" y="157">C7</text>
<text x="150.4" y="159.6">47uF</text>
<text x="161" y="157">C8</text>
<text x="161" y="159.6">47uF</text>
<text x="172.6" y="157">10k</text>
<text x="185.7" y="157">270R</text>
<text x="271.9" y="157.2">U3</text>
<text x="344.7" y="157">BAT3</text>
<text x="369.4" y="159.9">1S Lipo Multi-pad connector</text>
<text x="72.4" y="162.3">R2</text>
<text x="72.4" y="164.9">39k</text>
<text x="95.3" y="167.8">TPS54232D</text>
<text x="129.8" y="167.5">D0</text>
<text x="172.6" y="167.5">R5</text>
<text x="190.8" y="167.5">D1</text>
<text x="243.7" y="164.9">R31</text>
<text x="243.7" y="167.5">220R</text>
<text x="253.2" y="164.6">D31</text>
<text x="311.2" y="162.5">J3</text>
<text x="129.8" y="170.1">40V 2A</text>
<text x="172.6" y="170.1">2k</text>
<text x="190.8" y="170.1">0603 Red</text>
<text x="327" y="170.1">C32</text>
<text x="327" y="172.8">4.7uF</text>
<text x="344.7" y="168.1">JST B2B-PH-SM4-TB(LF)(SN)</text>
<text x="84.5" y="175.4">C3</text>
<text x="84.5" y="178.1">15nF</text>
<text x="97.7" y="175.4">C4</text>
<text x="97.7" y="178.1">1nF</text>
<text x="110.9" y="175.4">C5</text>
<text x="110.9" y="178.1">47pF</text>
<text x="232.1" y="175.4">C31</text>
<text x="232.1" y="178.1">0.1uF</text>
<text x="253.2" y="175.9">0603 Blue</text>
<text x="271.9" y="175.7">MCP73831T-2ATI/OT</text>
<text x="301.7" y="175.4">R33 R34</text>
<text x="301.7" y="178.1">2k</text>
<text x="307" y="178.1">10k</text>
<text x="318.9" y="176.2" transform="rotate(-90 318.9 176.2)">2.54mm 2pos</text>
<text x="96.1" y="183.3">R3</text>
<text x="96.1" y="186">29.4k</text>
<text x="253.2" y="180.2">R32</text>
<text x="253.2" y="184.4">220R</text>
<text x="248.7" y="188.6">D32</text>
<text x="248.7" y="191.3">0603 Green</text>
<text x="369.4" y="202.1">4</text>
<text x="271.9" y="212.6">U4</text>
<text x="344.7" y="212.3">BAT4</text>
<text x="369.4" y="215.2">1S Lipo Multi-pad connector</text>
<text x="243.7" y="220.2">R41</text>
<text x="253.2" y="220">D41</text>
<text x="311.2" y="217.8">J4</text>
<text x="243.7" y="222.9">220R</text>
<text x="327" y="225.5">C42</text>
<text x="344.7" y="223.4">JST B2B-PH-SM4-TB(LF)(SN)</text>
<text x="232.1" y="230.8">C41</text>
<text x="232.1" y="233.4">0.1uF</text>
<text x="253.2" y="231.3">0603 Blue</text>
<text x="271.9" y="231.1">MCP73831T-2ATI/OT</text>
<text x="301.7" y="230.8">R43 R44</text>
<text x="301.7" y="233.4">2k</text>
<text x="307" y="233.4">10k</text>
<text x="318.9" y="231.6" transform="rotate(-90 318.9 231.6)">2.54mm 2pos</text>
<text x="327" y="228.1">4.7uF</text>
<text x="253.2" y="235.5">R42</text>
<text x="253.2" y="239.7">220R</text>
<text x="248.7" y="244">D42</text>
<text x="248.7" y="246.6">0603 Green</text>
</g>
<g font-size="2.4" fill="#800000">
<text x="219.2" y="51.8">5V</text>
<text x="358.9" y="51.8">GND</text>
<text x="332.6" y="70.3">GND</text>
<text x="300.9" y="83.4">GND</text>
<text x="319.4" y="83.4">GND</text>
<text x="224.5" y="91.4">GND</text>
<text x="237.7" y="91.4">GND</text>
<text x="219.2" y="104.5">5V</text>
<text x="356.3" y="104.5">GND</text>
<text x="116.1" y="117.7">+BAT</text>
<text x="145.4" y="115.1">-BAT</text>
<text x="156" y="117.7">GND</text>
<text x="145.4" y="120.4">VIN</text>
<text x="332.6" y="123">GND</text>
<text x="300.9" y="136.1">GND</text>
<text x="319.4" y="136.1">GND</text>
<text x="32.1" y="146.7">VIN</text>
<text x="192.8" y="146.7">5V</text>
<text x="224.5" y="144.1">GND</text>
<text x="237.7" y="144.1">GND</text>
<text x="221.8" y="159.9">5V</text>
<text x="145.5" y="167.8">GND</text>
<text x="156" y="167.8">GND</text>
<text x="358.9" y="165.1">GND</text>
<text x="335.2" y="178.3">GND</text>
<text x="303.6" y="191.5">GND</text>
<text x="322" y="191.5">GND</text>
<text x="37.4" y="196.8">GND</text>
<text x="69" y="196.8">GND</text>
<text x="79.6" y="196.8">GND</text>
<text x="92.8" y="196.8">GND</text>
<text x="105.9" y="196.8">GND</text>
<text x="119.1" y="196.8">GND</text>
<text x="169.2" y="199.4">GND</text>
<text x="182.4" y="199.4">GND</text>
<text x="227.2" y="199.4">GND</text>
<text x="240.3" y="199.4">GND</text>
<text x="221.8" y="215.2">5V</text>
<text x="358.9" y="217.8">GND</text>
<text x="335.2" y="233.7">GND</text>
<text x="303.6" y="246.8">GND</text>
<text x="322" y="246.8">GND</text>
<text x="227.2" y="254.8">GND</text>
<text x="240.3" y="254.8">GND</text>
</g>
</svg>
